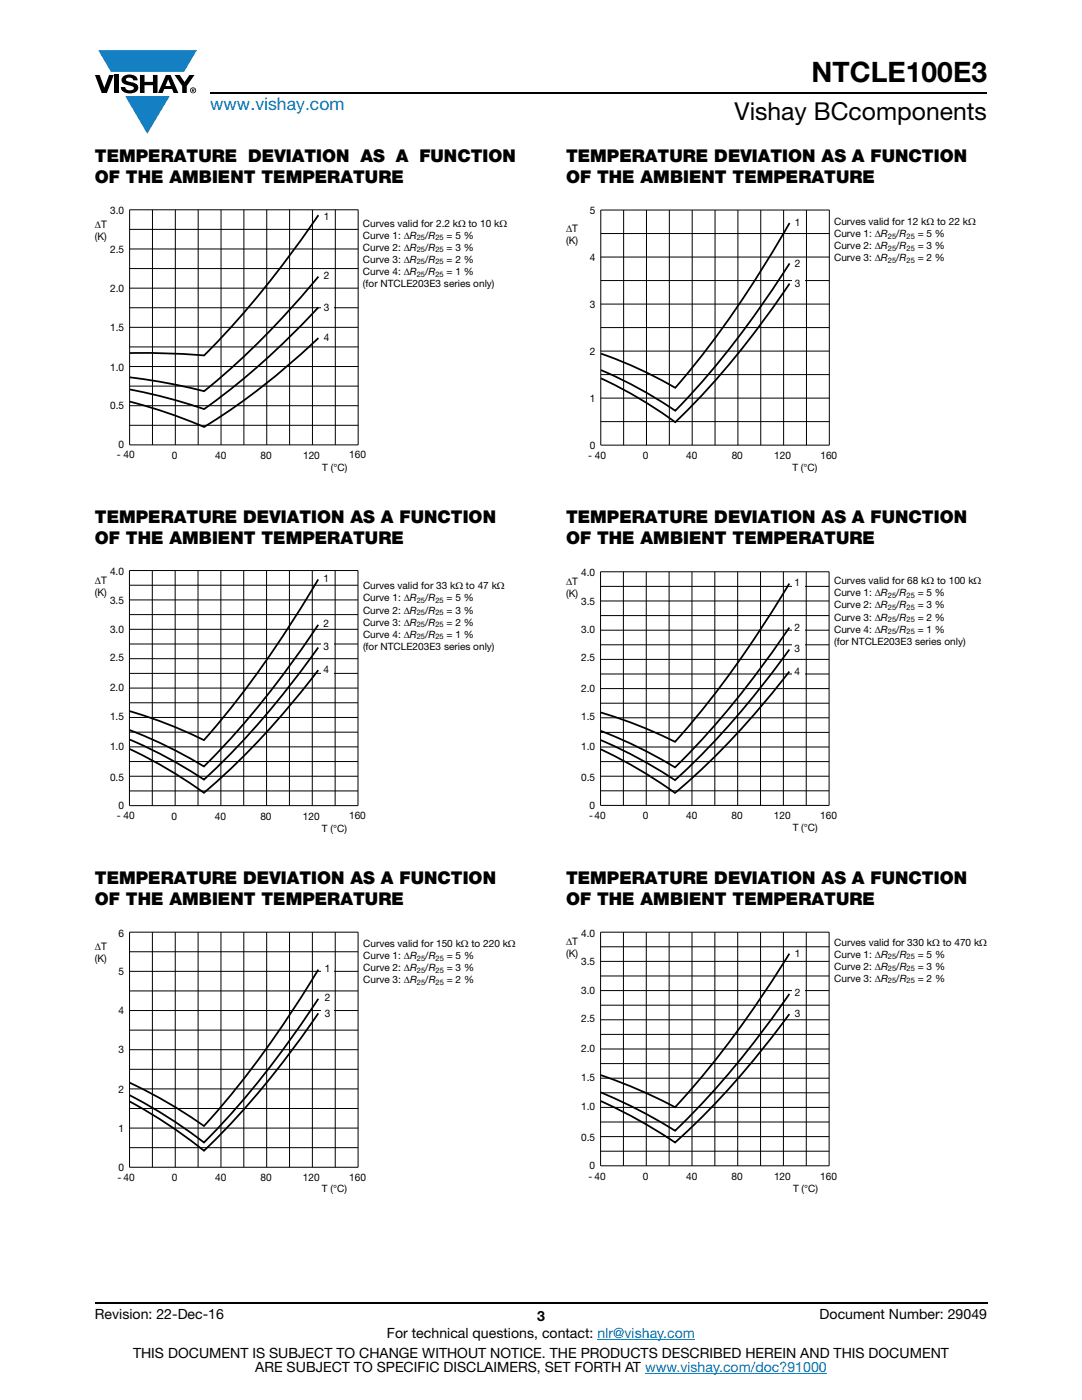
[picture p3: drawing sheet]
<svg xmlns="http://www.w3.org/2000/svg" width="216mm" height="279mm" viewBox="0 0 216 279" stroke-linecap="round" stroke-linejoin="round" font-family="sans-serif">
<g fill="#147fc3">
<path d="M19.6 10h19.7l-2.6 4.3h-1.1h-13.5z"/>
<path d="M25 19.2h8.9l-4.5 7.5z"/>
</g>
<g fill="#000">
<path d="M18.9 15h1l.9 2.5 1-2.5h.9l-1.4 3.6h-1zM22.9 15h.9v3.6h-.9zM24.6 15.3a2.1 2.1 0 0 1 2.8 .3l.1 .4h-.9a.79 .79 0 0 0-.7-.5 .79 .79 0 0 0-.8 .4l.3 .3 1 .2a1.08 1.08 0 0 1 1.2 1 1.08 1.08 0 0 1-1.1 1.2 1.73 1.73 0 0 1-2.4-1.2h.9a.96 .96 0 0 0 .8 .6 .96 .96 0 0 0 .9-.4 1.31 1.31 0 0 0-1.2-.6 1.03 1.03 0 0 1-1.1-.6 1.03 1.03 0 0 1 .2-1.1zM27.9 15h.9v1.3h1.7v-1.3h.9v3.6h-.9v-1.6h-1.7v1.6h-.9zM34.8 15h1.1l.9 1.4 1-1.4h1l-1.5 2.2v1.4h-.9v-1.4z"/>
<path d="M33.6 15.9l.5 1.3h-1.1zM33.1 15l-1.6 3.6h1l.3-.8h1.5l.3 .8h1l-1.6-3.6z"/>
<path d="M38.4 17.8h.2v.2h-.2zM38.3 17.7v.7h.1v-.3l.4 .3-.2-.3 .2-.2-.1-.2z"/>
<path d="M38.1 18a.46 .46 0 0 1 .9 0 .46 .46 0 0 1-.9 0zM37.9 18a.6 .6 0 0 0 1.2 0 .6 .6 0 0 0-1.2 0z"/>
</g>
<path d="M42 18.6h155M18.9 260h178.1" fill="none" stroke="#000" stroke-width=".36"/>
<path d="M119.2 267.3h19.5M128.7 274h36.3" fill="none" stroke="#007ec4" stroke-width=".2"/>
<path d="M18.9 41.1h82.3v53.4h-82.3z" fill="#fff"/>
<g fill="none" stroke="#000" stroke-width=".2">
<path d="M25.9 41.9h45.6v46.9h-45.6zM25.9 57.5h45.6M25.9 45.8h45.6M25.9 49.7h45.6M25.9 53.6h45.6M30.4 41.9v46.9M35 41.9v46.9M39.5 41.9v46.9M44.1 41.9v46.9M48.7 41.9v46.9M53.2 41.9v46.9M57.8 41.9v46.9"/>
<path d="M62.3 41.9v46.9M66.9 41.9v46.9M25.9 61.4h45.6M25.9 73.1h45.6M25.9 77.1h45.6M25.9 65.3h45.6M25.9 69.2h45.6M25.9 81h45.6M25.9 84.9h45.6"/>
</g>
<path d="M64.1 60.1h2.6v2.6h-2.6z" fill="#fff"/>
<path d="M63.5 42.9a194.5 194.5 0 0 1-22.8 28l-6.8-.4h-8M63.5 55.2a162.5 162.5 0 0 1-22.8 22.9l-6.8-1.5-8-1.3M63.5 61.3a148.6 148.6 0 0 1-22.8 20.3l-6.8-2-8-1.9M63.5 67.5a138 138 0 0 1-22.8 17.7l-7.9-3-6.9-2" fill="none" stroke="#000" stroke-width=".35"/>
<path d="M18.9 113.1h81.8v53.4h-81.8z" fill="#fff"/>
<g fill="none" stroke="#000" stroke-width=".2">
<path d="M25.8 113.9v46.9h45.6v-46.9M25.8 113.9h45.6M25.8 116.8h45.6M25.8 119.7h45.6M30.4 113.9v46.9M35 113.9v46.9M39.5 113.9v46.9M44.1 113.9v46.9M48.6 113.9v46.9M53.2 113.9v46.9M57.8 113.9v46.9M62.3 113.9v46.9"/>
<path d="M66.9 113.9v46.9M25.8 125.6h45.6M25.8 137.3h45.6M25.8 128.5h45.6M25.8 131.5h45.6M25.8 134.4h45.6M25.8 122.7h45.6M25.8 140.3h45.6M25.8 149.1h45.6M25.8 152h45.6M25.8 154.9h45.6M25.8 157.8h45.6"/>
<path d="M25.8 143.2h45.6M25.8 146.1h45.6"/>
</g>
<g fill="#fff">
<path d="M64.1 127.8h2.5v2.5h-2.5z"/>
<path d="M64.1 132.3h2.5v2.6h-2.5z"/>
</g>
<path d="M63.5 115.6a208.5 208.5 0 0 1-22.8 32.1l-7.3-3.2-7.5-2.6M63.5 124.7a179.9 179.9 0 0 1-22.8 28.3l-7.3-4-7.5-3.3M63.5 129.2a168.2 168.2 0 0 1-22.8 26.4l-7.3-4.4-7.5-3.6M63.5 133.8a156.6 156.6 0 0 1-22.8 24.4l-7.3-4.7-7.5-4" fill="none" stroke="#000" stroke-width=".35"/>
<path d="M18.9 185.2h84v53.1h-84z" fill="#fff"/>
<g fill="none" stroke="#000" stroke-width=".2">
<path d="M25.8 189.9h45.7M25.8 193.9h45.7M25.8 197.8h45.7M25.8 186h45.7v47h-45.7zM30.4 186v47M35 186v47M39.5 186v47M44.1 186v47M48.7 186v47M53.2 186v47M57.8 186v47M62.3 186v47"/>
<path d="M66.9 186v47M25.8 209.5h45.7M25.8 213.4h45.7M25.8 201.7h45.7M25.8 205.6h45.7M25.8 217.3h45.7M25.8 221.2h45.7M25.8 225.1h45.7M25.8 229h45.7"/>
</g>
<g fill="#fff">
<path d="M64.1 200.9h2.5v2.6h-2.5z"/>
<path d="M64.1 192.1h2.5v2.6h-2.5z"/>
</g>
<path d="M63.5 193.5a198.1 198.1 0 0 1-22.8 31.2l-7.3-4.7-7.5-3.9M63.5 199.3a180 180 0 0 1-22.8 28.7l-7.3-5.1-7.5-4.3M63.5 202.2a171.4 171.4 0 0 1-22.8 27.4l-7.3-5.2-7.5-4.6" fill="none" stroke="#000" stroke-width=".35"/>
<path d="M112.9 41h81.8v53.5h-81.8z" fill="#fff"/>
<g fill="none" stroke="#000" stroke-width=".2">
<path d="M119.9 56h45.6M119.9 41.9h45.6v46.9h-45.6zM119.9 51.3h45.6M119.9 46.6h45.6M124.4 41.9v46.9M129 41.9v46.9M133.6 41.9v46.9M138.1 41.9v46.9M142.7 41.9v46.9M147.2 41.9v46.9M151.8 41.9v46.9M156.4 41.9v46.9"/>
<path d="M160.9 41.9v46.9M119.9 70.1h45.6M119.9 74.8h45.6M119.9 79.5h45.6M119.9 60.7h45.6M119.9 65.4h45.6M119.9 84.1h45.6"/>
</g>
<path d="M158.2 55.3h2.5v2.6h-2.5z" fill="#fff"/>
<path d="M157.6 44.5a208.1 208.1 0 0 1-22.9 32.9l-7.2-3.8-7.6-3M157.6 52.6a180.6 180.6 0 0 1-22.9 29.4l-7.2-4.5-4.3-2.1-3.3-1.5M157.6 56.6a168.7 168.7 0 0 1-22.9 27.7l-3.1-2.2-4.1-2.6-4.3-2.4-3.3-1.6" fill="none" stroke="#000" stroke-width=".35"/>
<path d="M112.9 113.3h82.9v52.9h-82.9z" fill="#fff"/>
<g fill="none" stroke="#000" stroke-width=".2">
<path d="M119.8 114.1h45.6v46.6h-45.6zM119.8 117h45.6M119.8 119.9h45.6M124.4 114.1v46.6M129 114.1v46.6M133.5 114.1v46.6M138.1 114.1v46.6M142.6 114.1v46.6M147.2 114.1v46.6M151.8 114.1v46.6M156.3 114.1v46.6M160.9 114.1v46.6"/>
<path d="M119.8 125.8h45.6M119.8 137.4h45.6M119.8 128.7h45.6M119.8 131.6h45.6M119.8 134.5h45.6M119.8 122.9h45.6M119.8 140.3h45.6M119.8 149.1h45.6M119.8 152h45.6M119.8 154.9h45.6M119.8 157.8h45.6M119.8 143.3h45.6"/>
<path d="M119.8 146.2h45.6"/>
</g>
<g fill="#fff">
<path d="M158.1 128.2h2.5v2.5h-2.5z"/>
<path d="M158.1 132.7h2.5v2.6h-2.5z"/>
<path d="M158.1 123.8h2.5v2.5h-2.5z"/>
<path d="M158.1 115h2.5v2.6h-2.5z"/>
</g>
<path d="M157.5 116.5a206.6 206.6 0 0 1-22.8 31.5l-7.3-3.2-7.5-2.6M157.5 125.2a179 179 0 0 1-22.8 27.9l-7.3-4-7.5-3.2M157.5 129.6a167.8 167.8 0 0 1-22.8 26.1l-7.3-4.4-7.5-3.6M157.5 134a156.5 156.5 0 0 1-22.8 24.2l-7.3-4.7-7.5-4" fill="none" stroke="#000" stroke-width=".35"/>
<path d="M112.9 185.2h84.1v53.1h-84.1z" fill="#fff"/>
<g fill="none" stroke="#000" stroke-width=".2">
<path d="M119.8 197.7h45.6M119.8 186h45.6v46.7h-45.6zM119.8 188.9h45.6M119.8 191.9h45.6M119.8 194.8h45.6M124.4 186v46.7M129 186v46.7M133.5 186v46.7M138.1 186v46.7M142.6 186v46.7M147.2 186v46.7M151.8 186v46.7"/>
<path d="M156.3 186v46.7M160.9 186v46.7M119.8 212.3h45.6M119.8 215.2h45.6M119.8 218.1h45.6M119.8 209.3h45.6M119.8 200.6h45.6M119.8 203.5h45.6M119.8 206.4h45.6M119.8 221h45.6M119.8 223.9h45.6M119.8 226.8h45.6"/>
<path d="M119.8 229.7h45.6"/>
</g>
<path d="M158.1 196.9h2.5v2.5h-2.5z" fill="#fff"/>
<path d="M157.5 190.3a200.1 200.1 0 0 1-22.8 30.7l-7.3-3.5-7.5-2.9M157.5 198.4a177.4 177.4 0 0 1-22.8 27.3l-7.3-4.2-7.5-3.5M157.5 202.4a166.6 166.6 0 0 1-22.8 25.6l-7.3-4.5-7.5-3.8" fill="none" stroke="#000" stroke-width=".35"/>
<text font-size="5.6" x="161.9" y="16.4">NTCLE100E3</text>
<text font-size="4.9" x="146.6" y="24">Vishay BCcomponents</text>
<text font-size="3.5" fill="#007ec4" x="42" y="21.9">www.vishay.com</text>
<g font-size="3.5">
<text x="18.9" y="32.3">TEMPERATURE DEVIATION AS A FUNCTION</text>
<text x="112.9" y="32.3">TEMPERATURE DEVIATION AS A FUNCTION</text>
<text x="18.9" y="36.6">OF THE AMBIENT TEMPERATURE</text>
<text x="112.9" y="36.6">OF THE AMBIENT TEMPERATURE</text>
<text x="18.9" y="104.4">TEMPERATURE DEVIATION AS A FUNCTION</text>
<text x="112.9" y="104.3">TEMPERATURE DEVIATION AS A FUNCTION</text>
<text x="18.9" y="108.6">OF THE AMBIENT TEMPERATURE</text>
<text x="112.9" y="108.6">OF THE AMBIENT TEMPERATURE</text>
<text x="18.9" y="176.3">TEMPERATURE DEVIATION AS A FUNCTION</text>
<text x="112.9" y="176.3">TEMPERATURE DEVIATION AS A FUNCTION</text>
<text x="18.9" y="180.6">OF THE AMBIENT TEMPERATURE</text>
<text x="112.9" y="180.6">OF THE AMBIENT TEMPERATURE</text>
</g>
<g font-size="2.8">
<text x="18.9" y="263.3">Revision: 22-Dec-16</text>
<text x="107.2" y="263.6">3</text>
<text x="163.6" y="263.3">Document Number: 29049</text>
<text x="77.2" y="267.1">For technical questions, contact: nlr@vishay.com</text>
<text x="26.5" y="271">THIS DOCUMENT IS SUBJECT TO CHANGE WITHOUT NOTICE. THE PRODUCTS DESCRIBED HEREIN AND THIS DOCUMENT</text>
<text x="50.9" y="273.8">ARE SUBJECT TO SPECIFIC DISCLAIMERS, SET FORTH AT www.vishay.com/doc?91000</text>
</g>
<g font-size="2.1">
<text x="18.9" y="45.5">ΔT</text>
<text x="18.9" y="47.9">(K)</text>
<text x="22" y="42.8">3.0</text>
<text x="64.6" y="44">1</text>
<text x="112.9" y="46.3">ΔT</text>
<text x="117.7" y="42.7">5</text>
<text x="158.6" y="45">1</text>
<text x="22" y="50.4">2.5</text>
<text x="113" y="48.7">(K)</text>
<text x="117.7" y="52.1">4</text>
<text x="158.6" y="53.3">2</text>
<text x="22" y="58.3">2.0</text>
<text x="64.6" y="55.6">2</text>
<text x="158.6" y="57.3">3</text>
<text x="22" y="66">1.5</text>
<text x="64.6" y="62.1">3</text>
<text x="117.7" y="61.5">3</text>
<text x="64.6" y="68">4</text>
<text x="117.7" y="70.9">2</text>
<text x="22" y="74">1.0</text>
<text x="22" y="81.7">0.5</text>
<text x="117.7" y="80.2">1</text>
<text x="23.7" y="89.5">0</text>
<text x="117.7" y="89.6">0</text>
<text x="34.3" y="91.6">0</text>
<text x="42.9" y="91.6">40</text>
<text x="52" y="91.6">80</text>
<text x="60.5" y="91.6">120</text>
<text x="69.7" y="91.5">160</text>
<text x="128.3" y="91.6">0</text>
<text x="136.9" y="91.6">40</text>
<text x="146" y="91.6">80</text>
<text x="154.5" y="91.6">120</text>
<text x="163.7" y="91.6">160</text>
<text x="18.9" y="116.5">ΔT</text>
<text x="18.9" y="118.9">(K)</text>
<text x="22" y="114.8">4.0</text>
<text x="64.6" y="116.2">1</text>
<text x="113" y="116.7">ΔT</text>
<text x="113" y="119.1">(K)</text>
<text x="116" y="115">4.0</text>
<text x="158.6" y="117">1</text>
<text x="22" y="120.5">3.5</text>
<text x="64.6" y="125.2">2</text>
<text x="116" y="120.8">3.5</text>
<text x="158.6" y="125.8">2</text>
<text x="22" y="131.8">2.5</text>
<text x="22" y="126.2">3.0</text>
<text x="64.6" y="129.7">3</text>
<text x="116" y="132">2.5</text>
<text x="116" y="126.4">3.0</text>
<text x="158.6" y="130.1">3</text>
<text x="22" y="138">2.0</text>
<text x="64.6" y="134.3">4</text>
<text x="158.6" y="134.7">4</text>
<text x="22" y="143.7">1.5</text>
<text x="116" y="138.1">2.0</text>
<text x="116" y="143.7">1.5</text>
<text x="22" y="149.6">1.0</text>
<text x="116" y="149.6">1.0</text>
<text x="22" y="155.9">0.5</text>
<text x="116" y="155.8">0.5</text>
<text x="23.6" y="161.5">0</text>
<text x="117.6" y="161.5">0</text>
<text x="34.2" y="163.6">0</text>
<text x="42.9" y="163.6">40</text>
<text x="51.9" y="163.6">80</text>
<text x="60.4" y="163.6">120</text>
<text x="69.7" y="163.5">160</text>
<text x="128.2" y="163.4">0</text>
<text x="136.9" y="163.4">40</text>
<text x="146" y="163.4">80</text>
<text x="154.4" y="163.4">120</text>
<text x="163.7" y="163.4">160</text>
<text x="18.9" y="189.6">ΔT</text>
<text x="23.6" y="186.9">6</text>
<text x="112.9" y="188.7">ΔT</text>
<text x="113" y="191.1">(K)</text>
<text x="116" y="186.9">4.0</text>
<text x="158.6" y="191">1</text>
<text x="18.9" y="192">(K)</text>
<text x="23.6" y="194.6">5</text>
<text x="64.8" y="193.9">1</text>
<text x="116" y="192.7">3.5</text>
<text x="23.6" y="202.5">4</text>
<text x="64.8" y="202.9">3</text>
<text x="64.8" y="199.9">2</text>
<text x="116" y="203.9">2.5</text>
<text x="116" y="198.3">3.0</text>
<text x="158.6" y="202.9">3</text>
<text x="158.6" y="198.7">2</text>
<text x="116" y="210">2.0</text>
<text x="23.6" y="210.1">3</text>
<text x="116" y="215.6">1.5</text>
<text x="23.6" y="218.2">2</text>
<text x="116" y="221.6">1.0</text>
<text x="23.6" y="225.8">1</text>
<text x="116" y="227.8">0.5</text>
<text x="23.6" y="233.7">0</text>
<text x="117.6" y="233.4">0</text>
<text x="34.3" y="235.7">0</text>
<text x="42.9" y="235.7">40</text>
<text x="52" y="235.7">80</text>
<text x="60.5" y="235.7">120</text>
<text x="69.7" y="235.7">160</text>
<text x="128.3" y="235.4">0</text>
<text x="136.9" y="235.4">40</text>
<text x="146" y="235.4">80</text>
<text x="154.4" y="235.4">120</text>
<text x="163.7" y="235.4">160</text>
</g>
<g font-size="2">
<text x="72.4" y="45.2">Curves valid for 2.2 kΩ to 10 kΩ</text>
<text x="72.4" y="47.6">Curve 1: ΔR</text>
<text x="84.8" y="47.6">/R</text>
<text x="89.1" y="47.6">= 5 %</text>
<text x="166.4" y="47.3">Curve 1: ΔR</text>
<text x="166.4" y="44.9">Curves valid for 12 kΩ to 22 kΩ</text>
<text x="178.8" y="47.3">/R</text>
<text x="183.1" y="47.3">= 5 %</text>
<text x="72.4" y="50">Curve 2: ΔR</text>
<text x="72.4" y="52.5">Curve 3: ΔR</text>
<text x="84.8" y="50">/R</text>
<text x="84.8" y="52.5">/R</text>
<text x="89.1" y="50">= 3 %</text>
<text x="89.1" y="52.5">= 2 %</text>
<text x="166.4" y="49.7">Curve 2: ΔR</text>
<text x="166.4" y="52.1">Curve 3: ΔR</text>
<text x="178.8" y="49.7">/R</text>
<text x="178.8" y="52.1">/R</text>
<text x="183.1" y="49.7">= 3 %</text>
<text x="183.1" y="52.1">= 2 %</text>
<text x="72.4" y="54.9">Curve 4: ΔR</text>
<text x="72.4" y="57.3">(for NTCLE203E3 series only)</text>
<text x="84.8" y="54.9">/R</text>
<text x="89.1" y="54.9">= 1 %</text>
<text x="23.3" y="91.5">- 40</text>
<text x="64.3" y="94">T (°C)</text>
<text x="117.4" y="91.6">- 40</text>
<text x="158.1" y="94.1">T (°C)</text>
<text x="72.4" y="117.6">Curves valid for 33 kΩ to 47 kΩ</text>
<text x="166.4" y="119">Curve 1: ΔR</text>
<text x="166.4" y="116.6">Curves valid for 68 kΩ to 100 kΩ</text>
<text x="178.8" y="119">/R</text>
<text x="183.1" y="119">= 5 %</text>
<text x="72.4" y="120">Curve 1: ΔR</text>
<text x="72.4" y="122.5">Curve 2: ΔR</text>
<text x="72.4" y="124.9">Curve 3: ΔR</text>
<text x="84.8" y="120">/R</text>
<text x="84.8" y="122.5">/R</text>
<text x="84.8" y="124.9">/R</text>
<text x="89.1" y="120">= 5 %</text>
<text x="89.1" y="122.5">= 3 %</text>
<text x="89.1" y="124.9">= 2 %</text>
<text x="166.4" y="121.4">Curve 2: ΔR</text>
<text x="166.4" y="123.8">Curve 3: ΔR</text>
<text x="178.8" y="121.4">/R</text>
<text x="178.8" y="123.8">/R</text>
<text x="183.1" y="121.4">= 3 %</text>
<text x="183.1" y="123.8">= 2 %</text>
<text x="72.4" y="127.3">Curve 4: ΔR</text>
<text x="72.4" y="129.7">(for NTCLE203E3 series only)</text>
<text x="84.8" y="127.3">/R</text>
<text x="89.1" y="127.3">= 1 %</text>
<text x="166.4" y="126.3">Curve 4: ΔR</text>
<text x="166.4" y="128.7">(for NTCLE203E3 series only)</text>
<text x="178.8" y="126.3">/R</text>
<text x="183.1" y="126.3">= 1 %</text>
<text x="23.3" y="163.5">- 40</text>
<text x="64.2" y="166">T (°C)</text>
<text x="117.5" y="163.4">-40</text>
<text x="158.2" y="165.8">T (°C)</text>
<text x="72.5" y="191.4">Curve 1: ΔR</text>
<text x="72.5" y="189">Curves valid for 150 kΩ to 220 kΩ</text>
<text x="84.9" y="191.4">/R</text>
<text x="89.2" y="191.4">= 5 %</text>
<text x="166.4" y="191.1">Curve 1: ΔR</text>
<text x="166.4" y="188.7">Curves valid for 330 kΩ to 470 kΩ</text>
<text x="178.9" y="191.1">/R</text>
<text x="183.1" y="191.1">= 5 %</text>
<text x="72.5" y="193.8">Curve 2: ΔR</text>
<text x="72.5" y="196.2">Curve 3: ΔR</text>
<text x="84.9" y="193.8">/R</text>
<text x="84.9" y="196.2">/R</text>
<text x="89.2" y="193.8">= 3 %</text>
<text x="89.2" y="196.2">= 2 %</text>
<text x="166.4" y="193.5">Curve 2: ΔR</text>
<text x="166.4" y="195.9">Curve 3: ΔR</text>
<text x="178.9" y="193.5">/R</text>
<text x="178.9" y="195.9">/R</text>
<text x="183.1" y="193.5">= 3 %</text>
<text x="183.1" y="195.9">= 2 %</text>
<text x="23.4" y="235.7">- 40</text>
<text x="64.2" y="237.8">T (°C)</text>
<text x="117.5" y="235.4">- 40</text>
<text x="158.2" y="237.8">T (°C)</text>
</g>
<g font-size="1.5">
<text x="83.2" y="48">25</text>
<text x="86.9" y="48">25</text>
<text x="177.2" y="47.6">25</text>
<text x="180.9" y="47.6">25</text>
<text x="83.2" y="50.4">25</text>
<text x="83.2" y="52.8">25</text>
<text x="86.9" y="50.4">25</text>
<text x="86.9" y="52.8">25</text>
<text x="177.2" y="50">25</text>
<text x="177.2" y="52.5">25</text>
<text x="180.9" y="50">25</text>
<text x="180.9" y="52.5">25</text>
<text x="83.2" y="55.2">25</text>
<text x="86.9" y="55.2">25</text>
<text x="177.2" y="119.4">25</text>
<text x="180.9" y="119.4">25</text>
<text x="83.2" y="120.4">25</text>
<text x="83.2" y="122.8">25</text>
<text x="83.2" y="125.2">25</text>
<text x="86.9" y="120.4">25</text>
<text x="86.9" y="122.8">25</text>
<text x="86.9" y="125.2">25</text>
<text x="177.2" y="121.8">25</text>
<text x="177.2" y="124.2">25</text>
<text x="180.9" y="121.8">25</text>
<text x="180.9" y="124.2">25</text>
<text x="83.2" y="127.6">25</text>
<text x="86.9" y="127.6">25</text>
<text x="177.2" y="126.6">25</text>
<text x="180.9" y="126.6">25</text>
<text x="83.2" y="191.7">25</text>
<text x="86.9" y="191.7">25</text>
<text x="177.2" y="191.4">25</text>
<text x="180.9" y="191.4">25</text>
<text x="83.2" y="194.1">25</text>
<text x="83.2" y="196.6">25</text>
<text x="86.9" y="194.1">25</text>
<text x="86.9" y="196.6">25</text>
<text x="177.2" y="193.9">25</text>
<text x="177.2" y="196.3">25</text>
<text x="180.9" y="193.9">25</text>
<text x="180.9" y="196.3">25</text>
</g>
</svg>
